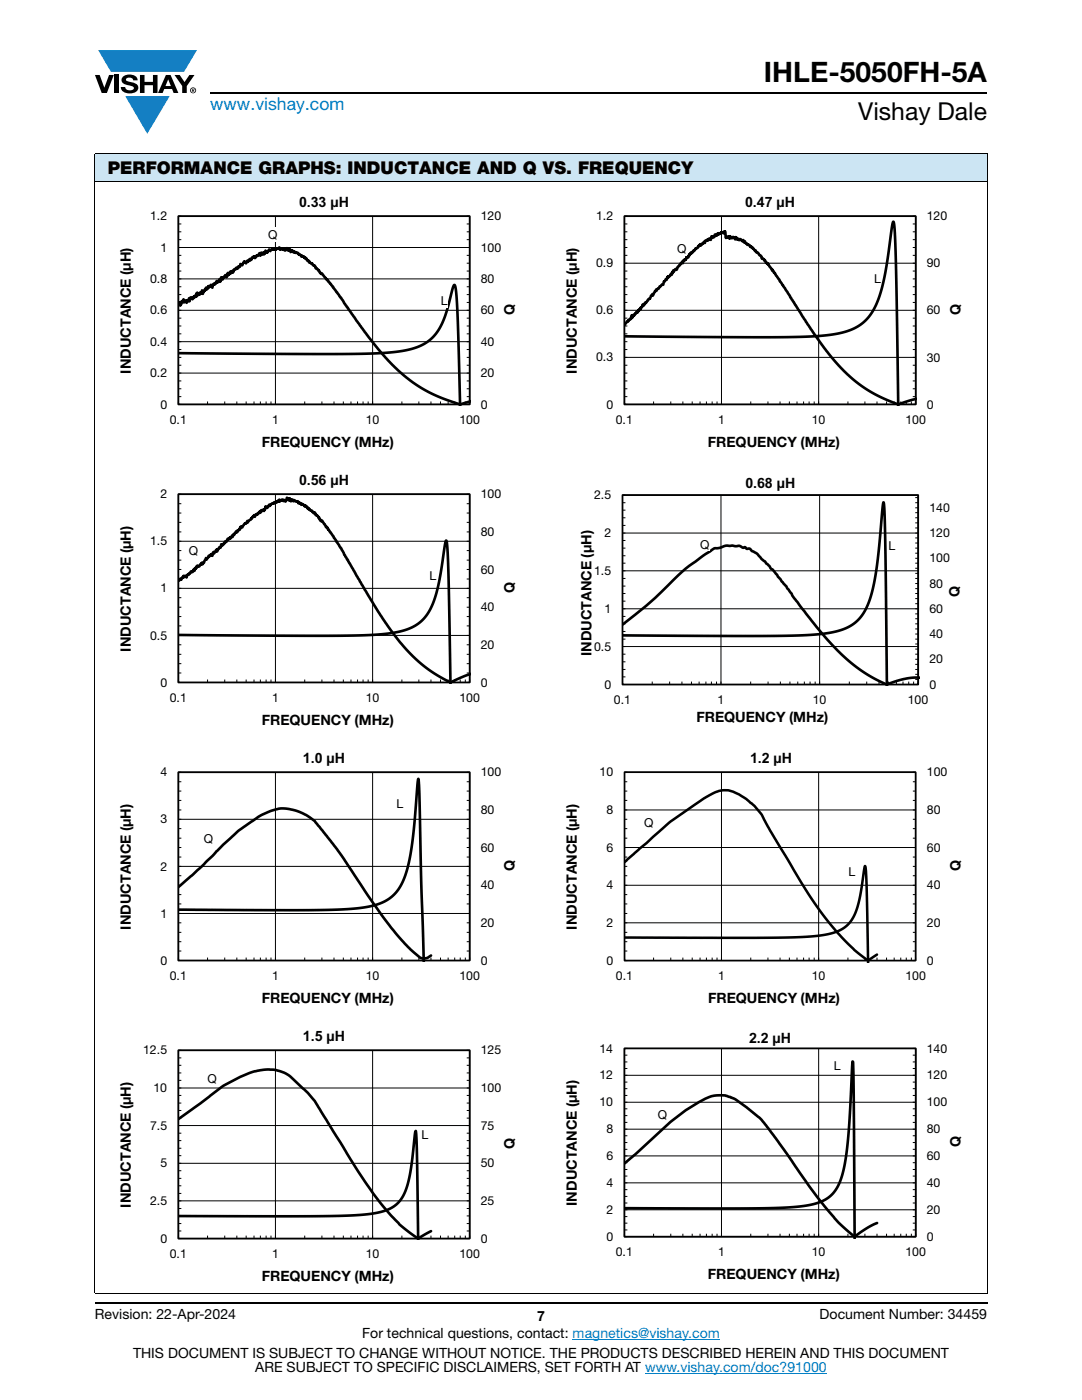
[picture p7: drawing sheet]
<svg xmlns="http://www.w3.org/2000/svg" width="216mm" height="279mm" viewBox="0 0 216 279" stroke-linecap="round" stroke-linejoin="round" font-family="sans-serif">
<g fill="#147fc3">
<path d="M19.6 10h19.7l-2.6 4.3h-1.1h-13.5z"/>
<path d="M25 19.2h8.9l-4.5 7.5z"/>
</g>
<g fill="#000">
<path d="M18.9 15h1l.9 2.5 1-2.5h.9l-1.4 3.6h-1zM22.9 15h.9v3.6h-.9zM24.6 15.3a2.1 2.1 0 0 1 2.8 .3l.1 .4h-.9a.79 .79 0 0 0-.7-.5 .79 .79 0 0 0-.8 .4l.3 .3 1 .2a1.08 1.08 0 0 1 1.2 1 1.08 1.08 0 0 1-1.1 1.2 1.73 1.73 0 0 1-2.4-1.2h.9a.96 .96 0 0 0 .8 .6 .96 .96 0 0 0 .9-.4 1.31 1.31 0 0 0-1.2-.6 1.03 1.03 0 0 1-1.1-.6 1.03 1.03 0 0 1 .2-1.1zM27.9 15h.9v1.3h1.7v-1.3h.9v3.6h-.9v-1.6h-1.7v1.6h-.9zM34.8 15h1.1l.9 1.4 1-1.4h1l-1.5 2.2v1.4h-.9v-1.4z"/>
<path d="M33.6 15.9l.5 1.3h-1.1zM33.1 15l-1.6 3.6h1l.3-.8h1.5l.3 .8h1l-1.6-3.6z"/>
<path d="M38.4 17.8h.2v.2h-.2zM38.3 17.7v.7h.1v-.3l.4 .3-.2-.3 .2-.2-.1-.2z"/>
<path d="M38.1 18a.46 .46 0 0 1 .9 0 .46 .46 0 0 1-.9 0zM37.9 18a.6 .6 0 0 0 1.2 0 .6 .6 0 0 0-1.2 0z"/>
</g>
<path d="M42 18.6h155M18.9 260h178.1" fill="none" stroke="#000" stroke-width=".36"/>
<path d="M114.3 267.3h29.3M128.7 274h36.3" fill="none" stroke="#007ec4" stroke-width=".2"/>
<path d="M18.9 30.7h178.1v5.5h-178.1z" fill="#cce5f3"/>
<g fill="none" stroke="#000" stroke-width=".2">
<path d="M18.9 30.7h178.1M18.9 36.2h178.1M18.9 30.8v227.3M197 30.8v227.3M35.6 43.1h58.1v37.6h-58.1zM35.6 55.7h58.1M35.6 49.4h58.1M35.6 58.8h.6M35.6 57.2h.6M35.6 54.1h.6M35.6 52.5h.6M35.6 51h.6"/>
<path d="M35.6 47.8h.6M35.6 46.3h.6M35.6 44.7h.6M55 43.1v37.6M74.4 43.1v37.6M93.1 58.8h.6M93.1 57.2h.6M93.1 54.1h.6M93.1 52.5h.6M93.1 51h.6M93.1 47.8h.6M93.1 46.3h.6"/>
<path d="M93.1 44.7h.6M35.6 74.5h58.1M35.6 68.2h58.1M35.6 61.9h58.1M35.6 79.2h.6M35.6 77.6h.6M35.6 76h.6M35.6 72.9h.6M35.6 71.3h.6M35.6 69.8h.6M35.6 66.6h.6M35.6 65.1h.6"/>
<path d="M35.6 63.5h.6M35.6 60.4h.6M93.1 79.2h.6M93.1 77.6h.6M93.1 76h.6M93.1 72.9h.6M93.1 71.3h.6M93.1 69.8h.6M93.1 66.6h.6M93.1 65.1h.6M93.1 63.5h.6M93.1 60.4h.6"/>
<path d="M41.4 80.1v.6M44.8 80.1v.6M47.3 80.1v.6M49.1 80.1v.6M50.7 80.1v.6M52 80.1v.6M53.1 80.1v.6M54.1 80.1v.6M60.8 80.1v.6M64.2 80.1v.6M66.6 80.1v.6M68.5 80.1v.6"/>
<path d="M70 80.1v.6M71.3 80.1v.6M72.4 80.1v.6M73.5 80.1v.6M80.2 80.1v.6M83.6 80.1v.6M86 80.1v.6M87.9 80.1v.6M89.4 80.1v.6M90.7 80.1v.6M91.8 80.1v.6M92.8 80.1v.6"/>
<path d="M18.9 258.2h178.1"/>
</g>
<path d="M35.6 43.1h58.1v37.6h-58.1z" fill="none" stroke="#000" stroke-width=".35"/>
<path d="M35.6 70.5l35.9 .1 6.3-.3 4-.6 1.7-.5 1.5-.8 1.2-1 1.1-1.2 .8-1.4 .7-1.7 1.8-6.2a1.35 1.35 0 0 1 .4 1.3l.4 6.1 .4 16.7M35.6 60.8l.3-.4 .1 .6v-.7l.1 .4 .2-.6v.1l.2-.2 .1 .1v-.4l.1 .7 .1-.3h.3v-.2l.2 .5 .1-.4 .1-.1 .1 .2 .1-.6 .1 .6 .3-.8 .1 .2h.1l.1 .2 .2-.5 .1 .3 .1-.4v.2l.1-.3 .2 .2 .1-.6 .1 .5 .1-.7 .2 .5 .1-.3 .2 .2v-.4l.1 .2 .2-.3v.3l.1-.7 .2 .8 .1-.6 .1 .1 .1-.4 .1 .2 .2-.6 .1 .4 .1-.2h.1l.1-.4 .1 .3v-.4l.2 .2 .3-.5 .3 .6 .1-.6 .2-.2v.2l.1-.2 .1 .1 .2-.4 .1 .2 .1-.4v.3l.2-.3 .1 .2 .2-.6 .2 .5 .1-.9 .3 .5 .1-.5 .1 .2 .3-.6 .3 .4v-.5l.2 .3 .1-.6 .1 .3 .3-.6 .1 .4 .1-.3v.2l.2-.4 .1 .3 .2-.6h.3l.2-.3 .1 .2 .1-.2 .1 .1 .1-.4 .1 .2 .1-.3 .2 .1 .1-.5v.2l.2-.1 .1 .1 .4-.7 .1 .2 .1-.2 .2 .4 .3-.6 .1 .2 .3-.5 .1 .3 .1-.2v.1l.3-.5 .2-.2 .1 .2 .1-.2 .2 .3 .1-.3 .1 .1v-.3h.2l.1 .1 .4-.6 .1 .5 .2-.6 .2 .4 .3-.5 .1 .5 .3-.8 .1 .3 .1-.2 .1 .3 .4-.6 .2 .3 .1-.2 .5-.3 .2 .2v-.1l.1 .1 .1-.2 .1 .2 .3-.3h.3v.2l.1-.3 .2 .4v-.2l.1 .2 .3-.2 .1 .2 .1-.2 .1 .2 .1-.2v.3l.1-.2 .2 .3 .3-.5 .2 .6 .3-.3v.2l.1-.2 .1 .5a.21 .21 0 0 1 .1-.3 .21 .21 0 0 1 .2 0l.2 .3 .2-.1 .1 .2 .1-.1 .2 .2h.4v.2l.3 .1 .3 .4 .1-.2 .4 .3v-.1l.1 .3 .1-.1 .1 .2 .1-.1 .1 .2 .1-.1 .1 .4 .2-.1 .2 .5v-.2l.3 .3 .3 .1 .3 .4 .1-.1 .1 .2 .2 .5 .1-.1 .3 .2 .2 .4 .1-.1 .2 .5h.1l.1 .2 .2-.1 2.2 2.7 4.6 6.7 3.9 5.1 2.5 2.9 3 2.8 3.6 2.7 2.2 1.1 2.1 .9 3.4 1.2 2.2-.6" fill="none" stroke="#000" stroke-width=".53"/>
<g fill="#fff">
<path d="M88 58.4h1.4v3h-1.4z"/>
<path d="M53.5 45.3h1.9v2.9h-1.9z"/>
</g>
<g fill="none" stroke="#000" stroke-width=".2">
<path d="M124.6 43.1h58.1v37.6h-58.1zM124.6 58.8h.6M124.6 57.2h.6M124.6 55.7h.6M124.6 54.1h.6M124.6 51h.6M124.6 49.4h.6M124.6 47.8h.6M124.6 46.3h.6M124.6 44.7h.6M144 43.1v37.6M163.4 43.1v37.6"/>
<path d="M182.1 58.8h.6M182.1 57.2h.6M182.1 55.7h.6M182.1 54.1h.6M182.1 51h.6M182.1 49.4h.6M182.1 47.8h.6M182.1 46.3h.6M182.1 44.7h.6M182.7 52.5h-58.1M124.6 79.2h.6M124.6 77.6h.6"/>
<path d="M124.6 76h.6M124.6 74.5h.6M124.6 72.9h.6M124.6 69.8h.6M124.6 68.2h.6M124.6 66.6h.6M124.6 65.1h.6M124.6 63.5h.6M124.6 60.4h.6M182.1 79.2h.6M182.1 77.6h.6M182.1 76h.6"/>
<path d="M182.1 74.5h.6M182.1 72.9h.6M182.1 69.8h.6M182.1 68.2h.6M182.1 66.6h.6M182.1 65.1h.6M182.1 63.5h.6M182.1 60.4h.6M182.7 71.3h-58.1M182.7 61.9h-58.1M130.4 80.1v.6M133.8 80.1v.6"/>
<path d="M136.3 80.1v.6M138.1 80.1v.6M139.7 80.1v.6M141 80.1v.6M142.1 80.1v.6M143.1 80.1v.6M149.8 80.1v.6M153.2 80.1v.6M155.6 80.1v.6M157.5 80.1v.6M159 80.1v.6M160.3 80.1v.6"/>
<path d="M161.4 80.1v.6M162.5 80.1v.6M169.2 80.1v.6M172.6 80.1v.6M175 80.1v.6M176.9 80.1v.6M178.4 80.1v.6M179.7 80.1v.6M180.8 80.1v.6M181.9 80.1v.6"/>
</g>
<path d="M124.6 43.1h58.1v37.6h-58.1z" fill="none" stroke="#000" stroke-width=".35"/>
<path d="M124.6 67.1l24.6 .2 10.8-.1 6-.4 2.2-.5 1.8-.6 1.6-.9 1.4-1.2 1.2-1.7 1-2 .8-2.4 .6-2.8 1.4-9.4 .3-1.1 .2 1.7 .2 5.8 .5 29.3M124.6 64.9l.7-.9 .1 .1 .1-.3h.3l.1-.5 .1 .3 .1-.7v.5l.2-.5 .1 .2v-.3l.1 .2 .6-.8 .1 .2 .1-.5 .1 .2 .1-.4 .2 .1 .1-.4v.3l.4-.9 .2 .2 .4-.7h.2l.4-.6 .2-.2 .1 .1 .5-.9 .1 .3 .6-1.2 .1 .2 .1-.3 .3-.1 .2-.4 .4-.4h.3l.2-.6h.1l.2-.2v-.3l.2 .1 .3-.7 .1 .3 .6-.8v.2l.3-.8 .1 .3 .1-.4v.2l.4-.4 .1 .2 .2-.6 .5-.4 .1-.3 .3-.4 .1 .3 .2-.6 .2 .1 .1-.3 .2 .1 .1-.5v.1l.2-.2 .1 .2 .2-.6 .1 .1 .3-.5 .2 .1 .7-1 .1 .1 .3-.2 .5-.7 .1 .3 .7-.8 .2 .3 .1-.5h.1l.3-.2v.2l.3-.4v.3l.3-.3v.3l.2-.7 .3 .2 .3-.6 .2 .3 .2-.4 .1 .3 .3-.5 .1 .2 .5-.4 .3 .2 .1-.2 .1 .3 .1-.4v.1l.1-.1 .2 1.3v-.3l.4 .3 .1-.3v.3l.1-.3 .1 .4 .1-.5v.3l.2-.1 .2 .2 .2-.2 .4 .5 .1-.5v.3l.1-.2 .2 .4 .1-.2 .2 .3 .1-.1 .1 .1 .1-.2 .5 .5 .1-.3 .2 .5 .1-.2 .5 .7 .2-.2 .3 .3 .1 .3 .1-.2 .3 .4 .1-.1 .5 .7v-.1l.3 .4h.2l.4 .6 .3 .1 .1 .5 .1-.1 .4 .3 .6 .9h.2l.2 .5 .6 .8v-.2l2.5 3.7 4.2 6.8 3.2 4.5 3 3.8 3 3 2 1.5 2.1 1.3 2.3 1.2 2.7 1 3.9-1" fill="none" stroke="#000" stroke-width=".53"/>
<g fill="#fff">
<path d="M174.5 54.2h1.3v2.9h-1.3z"/>
<path d="M135.1 48.2h1.9v2.9h-1.9z"/>
</g>
<g fill="none" stroke="#000" stroke-width=".2">
<path d="M35.6 98.6h58.1v37.6h-58.1zM55 98.6v37.6M74.4 98.6v37.6M35.6 117.4h58.1M35.6 108h58.1M35.6 119.3h.6M35.6 115.6h.6M35.6 113.6h.6M35.6 111.8h.6M35.6 109.9h.6M35.6 106.2h.6M35.6 104.3h.6"/>
<path d="M35.6 102.4h.6M35.6 100.5h.6M93.1 119.3h.6M93.1 115.6h.6M93.1 113.6h.6M93.1 111.8h.6M93.1 109.9h.6M93.1 106.2h.6M93.1 104.3h.6M93.1 102.4h.6M93.1 100.5h.6M35.6 126.8h58.1"/>
<path d="M35.6 134.3h.6M35.6 132.4h.6M35.6 130.6h.6M35.6 128.7h.6M35.6 124.9h.6M35.6 123h.6M35.6 121.2h.6M41.4 135.6v.6M44.8 135.6v.6M47.3 135.6v.6M49.1 135.6v.6M50.7 135.6v.6"/>
<path d="M52 135.6v.6M53.1 135.6v.6M54.1 135.6v.6M60.8 135.6v.6M64.2 135.6v.6M66.6 135.6v.6M68.5 135.6v.6M70 135.6v.6M71.3 135.6v.6M72.4 135.6v.6M73.5 135.6v.6M80.2 135.6v.6"/>
<path d="M83.6 135.6v.6M86 135.6v.6M87.9 135.6v.6M89.4 135.6v.6M90.7 135.6v.6M91.8 135.6v.6M92.8 135.6v.6M93.1 134.3h.6M93.1 132.4h.6M93.1 130.6h.6M93.1 128.7h.6M93.1 124.9h.6"/>
<path d="M93.1 123h.6M93.1 121.2h.6"/>
</g>
<path d="M35.6 98.6h58.1v37.6h-58.1z" fill="none" stroke="#000" stroke-width=".35"/>
<path d="M35.6 115.7l.1 .2 .2-.3 .1 .1v-.2l.1 .2 .5-.8 .1 .3 .1-.2v.1l.3-.2 .1 .4 .2-.6h.2l.1-.3 .1 .1 .3-.4 .1 .1 .1-.2 .1 .2 .2-.5 .1 .3 .1-.4v.3l.1-.5 .2 .1 .3-.6v.2l.2-.2 .2 .1 .4-.6v.2l.1-.3 .2 .3 .6-1.2 .1 .3 .4-.8 .2 .1 .1-.2 .1 .1 .2-.3 .2 .3v-.5l.1 .1 .2-.4v.3l.6-.7v.4l.1-.5h.2l.2-.4 .1 .1 .2-.1v-.5l.2-.1 .1 .3 .1-.3h.2v-.3l.1 .1 .1-.4 .3 .2 .3-.7 .1 .2 .3-.5 .1 .3 .3-.6 .1 .3 .1-.4 .1-.2 .1 .2 .3-.7 .2 .2 .1-.4 .1 .3 .1-.3 .2-.1 .1-.3 .1 .1 .1-.4v.1l.1-.2 .2 .2 .6-.8h.2l.3-.5v.3l.2-.4 .5-.4 .1 .1 .2-.5 .1 .1v-.2l.1 .1 .1-.3 .1 .3 .2-.4h.2l.1-.2 .1 .1 .4-.5 .1 .2 .3-.5 .1 .2 .3-.3 .1 .3 .3-.9 .1 .2 .1-.2 .1 .3 .4-.7 .1 .3 .5-.5 .5-.1 .3-.2 .1 .1 .1-.3 .2 .1 .1-.2v.1l.1-.3 .2 .4v-.3l.3 .1 .1-.2 .3 .3 .1-.2h.1l.2 .3 .3-.8 .2 .5h.2l.1-.4 .2 .6 .2-.3 .3 .3 .2-.2v.2l.2-.1 .1 .2 .3-.1 .2 .4 .1-.2 .2 .3 .2-.1 .1 .4 .2-.2 .4 .4 .1-.2 .1 .3 .1-.2 .3 .5h.2l.2 .3 .1-.1 .1 .2 .4 .2 .3 .4 .1-.1h.1l.2 .5 .1-.1 .3 .2 .2 .5 .1-.2 .2 .7 .1-.1 .1 .2 .1-.1 .1 .1 .8 1.2v-.1l.2 .2 2.8 4.1 3.7 6.7 4.1 6.7 3.7 5.2 2.7 2.9 3.4 2.8 4.1 2.4 4.2-1.6M35.6 126.7l35.6 .1 6-.3 2-.3 1.9-.5 1.7-.8 1.3-1 1.2-1.3 .9-1.7 .7-1.9 .6-2.3 1.3-8 .2-.8 .3 1.4 .2 4.8 .4 22.4" fill="none" stroke="#000" stroke-width=".53"/>
<g fill="#fff">
<path d="M85.7 113.4h1.4v2.9h-1.4z"/>
<path d="M37.7 108.5h1.9v2.9h-1.9z"/>
</g>
<g fill="none" stroke="#000" stroke-width=".2">
<path d="M124.2 98.8h59v37.8h-59zM143.9 98.8v37.8M163.5 98.8v37.8M182.6 99.3h.6M124.2 113.9h59M124.2 118.4h.6M124.2 115.4h.6M124.2 112.4h.6M124.2 109.4h.6M124.2 103.3h.6M124.2 100.3h.6M124.2 120h.6"/>
<path d="M124.2 117h.6M124.2 110.9h.6M124.2 107.9h.6M124.2 104.9h.6M124.2 101.8h.6M182.6 119.5h.6M182.6 118.4h.6M182.6 117.5h.6M182.6 116.5h.6M182.6 115.4h.6M182.6 114.4h.6M182.6 113.4h.6"/>
<path d="M182.6 112.4h.6M182.6 111.4h.6M182.6 110.4h.6M182.6 109.4h.6M182.6 108.4h.6M182.6 107.4h.6M182.6 105.4h.6M182.6 104.4h.6M182.6 103.3h.6M182.6 102.3h.6M182.6 101.3h.6M182.6 100.3h.6"/>
<path d="M183.2 106.4h-59M124.2 129h59M124.2 121.5h59M124.2 133.6h.6M124.2 130.6h.6M124.2 127.6h.6M124.2 124.5h.6M124.2 135.1h.6M124.2 132.1h.6M124.2 126h.6M124.2 123h.6M130.1 136v.6"/>
<path d="M133.6 136v.6M136.1 136v.6M138 136v.6M139.5 136v.6M140.9 136v.6M142 136v.6M143 136v.6M149.8 136v.6M153.3 136v.6M155.7 136v.6M157.6 136v.6M159.2 136v.6"/>
<path d="M160.5 136v.6M161.6 136v.6M162.7 136v.6M163.5 136v.6M169.5 136v.6M172.9 136v.6M175.4 136v.6M177.3 136v.6M178.9 136v.6M180.2 136v.6M181.3 136v.6M182.3 136v.6"/>
<path d="M182.6 135.6h.6M182.6 134.6h.6M182.6 133.6h.6M182.6 132.6h.6M182.6 131.6h.6M182.6 130.6h.6M182.6 129.5h.6M182.6 128.5h.6M182.6 127.6h.6M182.6 126.5h.6M182.6 125.5h.6M182.6 124.5h.6"/>
<path d="M182.6 123.5h.6M182.6 122.5h.6M182.6 120.5h.6"/>
</g>
<path d="M124.2 98.8h59v37.8h-59z" fill="none" stroke="#000" stroke-width=".35"/>
<path d="M124.2 126.8l25.2 .1 10.2-.1 5.9-.5 2.1-.5 1.7-.7 1.5-1 1.2-1.3 1-1.8 .9-2.3 .6-2.9 .5-3 1.3-12.6 .2 1.8 .1 6.1 .4 28.8M124.2 124.7a107.1 107.1 0 0 0 12.2-10.8l4-3 1.3-.9a2.37 2.37 0 0 1 2-.7 6.3 6.3 0 0 1 3.2-.3 1.29 1.29 0 0 1 1.4 .3l.4-.1 .1 .1a.49 .49 0 0 0 .7 .2l.5 .5a4.4 4.4 0 0 1 2.2 1.7l.5 .4 2.3 2.6 .2 .4 1.7 1.9 3.1 4.4 4.9 6 3.1 3.3 2.9 2.4 2.9 1.9 3.1 1.6 3.8-1.1 2.8-.3" fill="none" stroke="#000" stroke-width=".53"/>
<g fill="#fff">
<path d="M177.3 107.4h1.4v2.9h-1.4z"/>
<path d="M139.7 107.1h1.9v2.9h-1.9z"/>
</g>
<g fill="none" stroke="#000" stroke-width=".2">
<path d="M35.6 154.1h58.1v37.6h-58.1zM35.6 159.7h.6M35.6 157.9h.6M35.6 156h.6M55 154.1v37.6M74.4 154.1v37.6M93.1 159.7h.6M93.1 157.9h.6M93.1 156h.6M35.6 172.9h58.1M35.6 163.5h58.1M35.6 178.5h.6"/>
<path d="M35.6 176.7h.6M35.6 174.8h.6M35.6 171h.6M35.6 169.1h.6M35.6 167.3h.6M35.6 165.4h.6M35.6 161.6h.6M93.1 178.5h.6M93.1 176.7h.6M93.1 174.8h.6M93.1 171h.6M93.1 169.1h.6"/>
<path d="M93.1 167.3h.6M93.1 165.4h.6M93.1 161.6h.6M35.6 182.3h58.1M35.6 189.8h.6M35.6 187.9h.6M35.6 186.1h.6M35.6 184.2h.6M35.6 180.4h.6M41.4 191.1v.6M44.8 191.1v.6M47.3 191.1v.6"/>
<path d="M49.1 191.1v.6M50.7 191.1v.6M52 191.1v.6M53.1 191.1v.6M54.1 191.1v.6M60.8 191.1v.6M64.2 191.1v.6M66.6 191.1v.6M68.5 191.1v.6M70 191.1v.6M71.3 191.1v.6M72.4 191.1v.6"/>
<path d="M73.5 191.1v.6M80.2 191.1v.6M83.6 191.1v.6M86 191.1v.6M87.9 191.1v.6M89.4 191.1v.6M90.7 191.1v.6M91.8 191.1v.6M92.8 191.1v.6M93.1 189.8h.6M93.1 187.9h.6M93.1 186.1h.6"/>
<path d="M93.1 184.2h.6M93.1 180.4h.6"/>
</g>
<path d="M35.6 154.1h58.1v37.6h-58.1z" fill="none" stroke="#000" stroke-width=".35"/>
<path d="M35.6 177l4.7-4.1 4.2-4.3 3-2.7 4.1-2.9 2.3-1.1 1.7-.5h1.5l1.7 .3 2.3 .9 1.7 1.3 5.3 6.8 5.2 7.9 3.1 4.4 4.3 5.3 3.2 2.8 .8 .2 .6-.2 .7-.4M35.6 181.5l22.3 .2 9.7-.2 5.6-.5 2-.5 1.6-.6 1.6-1.1 1.2-1.4 .9-1.7 .8-2.4 1-5.5 1.2-12.4 .2 3.3 .9 33.3" fill="none" stroke="#000" stroke-width=".53"/>
<g fill="#fff">
<path d="M79.1 158.9h1.4v2.9h-1.4z"/>
<path d="M40.7 165.9h1.9v2.9h-1.9z"/>
</g>
<g fill="none" stroke="#000" stroke-width=".2">
<path d="M124.6 154.1h58.1v37.6h-58.1zM124.6 159.7h.6M124.6 157.9h.6M124.6 156h.6M144 154.1v37.6M163.4 154.1v37.6M182.1 159.7h.6M182.1 157.9h.6M182.1 156h.6M124.6 176.7h58.1M124.6 169.1h58.1M124.6 161.6h58.1"/>
<path d="M124.6 178.5h.6M124.6 174.8h.6M124.6 172.9h.6M124.6 171h.6M124.6 167.3h.6M124.6 165.4h.6M124.6 163.5h.6M182.1 178.5h.6M182.1 174.8h.6M182.1 172.9h.6M182.1 171h.6M182.1 167.3h.6"/>
<path d="M182.1 165.4h.6M182.1 163.5h.6M124.6 184.2h58.1M124.6 189.8h.6M124.6 187.9h.6M124.6 186.1h.6M124.6 182.3h.6M124.6 180.4h.6M130.4 191.1v.6M133.8 191.1v.6M136.3 191.1v.6M138.1 191.1v.6"/>
<path d="M139.7 191.1v.6M141 191.1v.6M142.1 191.1v.6M143.1 191.1v.6M149.8 191.1v.6M153.2 191.1v.6M155.6 191.1v.6M157.5 191.1v.6M159 191.1v.6M160.3 191.1v.6M161.4 191.1v.6M162.5 191.1v.6"/>
<path d="M169.2 191.1v.6M172.6 191.1v.6M175 191.1v.6M176.9 191.1v.6M178.4 191.1v.6M179.7 191.1v.6M180.8 191.1v.6M181.9 191.1v.6M182.1 189.8h.6M182.1 187.9h.6M182.1 186.1h.6M182.1 182.3h.6"/>
<path d="M182.1 180.4h.6"/>
</g>
<path d="M124.6 154.1h58.1v37.6h-58.1z" fill="none" stroke="#000" stroke-width=".34"/>
<path d="M124.6 172.1l9-8 6.9-4.8 2-1.1 1-.4 1.8-.1 1 .3 2.6 1.5 1.7 1.4 1.3 1.5 1.8 3.4 6.1 10.1 3.5 5.5 2.2 2.9 2.4 2.7 2.6 2.6 2 1.6a.75 .75 0 0 0 1.2 .2l1.3-.9M124.6 187.1h32.4l5.7-.3 3.4-.6 1.5-.6 1.2-.7 .9-1 .8-1.2 .5-1.5 .5-1.8 1.1-6.6 .2 .9 .1 3 .3 15.4" fill="none" stroke="#000" stroke-width=".51"/>
<g fill="#fff">
<path d="M169.3 172.4h1.4v2.9h-1.4z"/>
<path d="M128.5 162.6h1.9v2.9h-1.9z"/>
</g>
<g fill="none" stroke="#000" stroke-width=".2">
<path d="M35.6 209.6h58.1v37.6h-58.1zM35.6 217.1h58.1M35.6 218.6h.6M35.6 215.6h.6M35.6 214.1h.6M35.6 212.6h.6M35.6 211.1h.6M55 209.6v37.6M74.4 209.6v37.6M93.1 218.6h.6M93.1 215.6h.6M93.1 214.1h.6"/>
<path d="M93.1 212.6h.6M93.1 211.1h.6M35.6 239.7h58.1M35.6 232.2h58.1M35.6 224.6h58.1M35.6 238.2h.6M35.6 236.7h.6M35.6 235.2h.6M35.6 233.6h.6M35.6 230.6h.6M35.6 229.2h.6M35.6 227.6h.6"/>
<path d="M35.6 226.2h.6M35.6 223.1h.6M35.6 221.6h.6M35.6 220.1h.6M93.1 238.2h.6M93.1 236.7h.6M93.1 235.2h.6M93.1 233.6h.6M93.1 230.6h.6M93.1 229.2h.6M93.1 227.6h.6M93.1 226.2h.6"/>
<path d="M93.1 223.1h.6M93.1 221.6h.6M93.1 220.1h.6M35.6 245.7h.6M35.6 244.2h.6M35.6 242.7h.6M35.6 241.2h.6M41.4 246.6v.6M44.8 246.6v.6M47.3 246.6v.6M49.1 246.6v.6M50.7 246.6v.6"/>
<path d="M52 246.6v.6M53.1 246.6v.6M54.1 246.6v.6M60.8 246.6v.6M64.2 246.6v.6M66.6 246.6v.6M68.5 246.6v.6M70 246.6v.6M71.3 246.6v.6M72.4 246.6v.6M73.5 246.6v.6M80.2 246.6v.6"/>
<path d="M83.6 246.6v.6M86 246.6v.6M87.9 246.6v.6M89.4 246.6v.6M90.7 246.6v.6M91.8 246.6v.6M92.8 246.6v.6M93.1 245.7h.6M93.1 244.2h.6M93.1 242.7h.6M93.1 241.2h.6"/>
</g>
<path d="M35.6 209.6h58.1v37.6h-58.1z" fill="none" stroke="#000" stroke-width=".35"/>
<path d="M35.6 223.3l8.9-6.5 3.4-1.9 2.6-1 2.4-.4h2l2.1 .7 1 .7 2.7 2.5 2.1 2.3 8.6 14 4.5 6.4 3.8 4.3 3 2.3a.74 .74 0 0 0 1.2 .2l2.1-1.2M35.6 242.7l32.4-.1 5.5-.3 3.5-.7 1.3-.6 1.1-.9 .8-1 .7-1.4 1-3.6 .9-8 .2-.4 .2 5.8 .2 16" fill="none" stroke="#000" stroke-width=".53"/>
<g fill="#fff">
<path d="M84.1 224.9h1.4v2.9h-1.4z"/>
<path d="M41.4 213.7h1.9v2.9h-1.9z"/>
</g>
<g fill="none" stroke="#000" stroke-width=".2">
<path d="M124.6 209.2h58.1v37.6h-58.1zM124.6 218.6h.6M124.6 217.3h.6M124.6 216h.6M124.6 213.2h.6M124.6 211.9h.6M124.6 210.6h.6M144 209.2v37.6M163.4 209.2v37.6M182.1 218.6h.6M182.1 217.3h.6M182.1 216h.6"/>
<path d="M182.1 213.2h.6M182.1 211.9h.6M182.1 210.6h.6M182.7 220h-58.1M182.7 214.6h-58.1M124.6 238.8h.6M124.6 237.4h.6M124.6 234.7h.6M124.6 233.4h.6M124.6 232h.6M124.6 229.4h.6M124.6 228h.6"/>
<path d="M124.6 226.7h.6M124.6 224h.6M124.6 222.6h.6M124.6 221.3h.6M182.1 238.8h.6M182.1 237.4h.6M182.1 234.7h.6M182.1 233.4h.6M182.1 232h.6M182.1 229.4h.6M182.1 228h.6M182.1 226.7h.6"/>
<path d="M182.1 224h.6M182.1 222.6h.6M182.1 221.3h.6M182.7 236.1h-58.1M182.7 230.7h-58.1M182.7 225.4h-58.1M124.6 245.5h.6M124.6 244.1h.6M124.6 242.8h.6M124.6 240.1h.6M130.4 246.2v.6M133.8 246.2v.6"/>
<path d="M136.3 246.2v.6M138.1 246.2v.6M139.7 246.2v.6M141 246.2v.6M142.1 246.2v.6M143.1 246.2v.6M149.8 246.2v.6M153.2 246.2v.6M155.6 246.2v.6M157.5 246.2v.6M159 246.2v.6M160.3 246.2v.6"/>
<path d="M161.4 246.2v.6M162.5 246.2v.6M169.2 246.2v.6M172.6 246.2v.6M175 246.2v.6M176.9 246.2v.6M178.4 246.2v.6M179.7 246.2v.6M180.8 246.2v.6M181.9 246.2v.6M182.1 245.5h.6M182.1 244.1h.6"/>
<path d="M182.1 242.8h.6M182.1 240.1h.6M182.7 241.4h-58.1"/>
</g>
<path d="M124.6 209.2h58.1v37.6h-58.1z" fill="none" stroke="#000" stroke-width=".35"/>
<path d="M124.6 232.2l2.1-1.7 7.1-6.6 3-2.3 2.7-1.7 2.2-1 1.3-.3 2 .1 1.8 .7 2.2 1.6 2.9 2.5 3.3 4.3 8.1 11.4 4 4.7 2.5 2.4a.68 .68 0 0 0 1.1 .2l2.3-1.6 1.8-.8M124.6 241.1l22.9 .1 8.8-.2 3.1-.2 2.2-.3 1.9-.5 1.5-.8 1.3-1.1 .9-1.4 .8-1.9 .5-2.4 .8-6.5 .9-14 .1 6.9 .2 28.3" fill="none" stroke="#000" stroke-width=".53"/>
<g fill="#fff">
<path d="M166.4 211.1h1.3v2.9h-1.3z"/>
<path d="M131.3 220.9h1.9v2.9h-1.9z"/>
</g>
<text font-size="5.6" x="152.4" y="16.4">IHLE-5050FH-5A</text>
<text font-size="4.9" x="171.3" y="24">Vishay Dale</text>
<text font-size="3.5" fill="#007ec4" x="42" y="21.9">www.vishay.com</text>
<text font-size="3.5" x="21.5" y="34.8">PERFORMANCE GRAPHS: INDUCTANCE AND Q VS. FREQUENCY</text>
<g font-size="2.8">
<text x="59.7" y="41.4">0.33 µH</text>
<text x="148.7" y="41.4">0.47 µH</text>
<text x="102.7" y="62.8" transform="rotate(-90 102.7 62.8)">Q</text>
<text x="191.7" y="62.8" transform="rotate(-90 191.7 62.8)">Q</text>
<text x="26.1" y="74.6" transform="rotate(-90 26.1 74.6)">INDUCTANCE (µH)</text>
<text x="115.1" y="74.6" transform="rotate(-90 115.1 74.6)">INDUCTANCE (µH)</text>
<text x="52.2" y="89.2">FREQUENCY (MHz)</text>
<text x="141.2" y="89.2">FREQUENCY (MHz)</text>
<text x="59.7" y="96.8">0.56 µH</text>
<text x="148.7" y="97.4">0.68 µH</text>
<text x="102.7" y="118.3" transform="rotate(-90 102.7 118.3)">Q</text>
<text x="191.4" y="119.1" transform="rotate(-90 191.4 119.1)">Q</text>
<text x="26.1" y="130" transform="rotate(-90 26.1 130)">INDUCTANCE (µH)</text>
<text x="118" y="130.9" transform="rotate(-90 118 130.9)">INDUCTANCE (µH)</text>
<text x="52.2" y="144.7">FREQUENCY (MHz)</text>
<text x="139" y="144.1">FREQUENCY (MHz)</text>
<text x="60.5" y="152.3">1.0 µH</text>
<text x="149.7" y="152.3">1.2 µH</text>
<text x="102.7" y="173.8" transform="rotate(-90 102.7 173.8)">Q</text>
<text x="191.7" y="173.8" transform="rotate(-90 191.7 173.8)">Q</text>
<text x="26.1" y="185.5" transform="rotate(-90 26.1 185.5)">INDUCTANCE (µH)</text>
<text x="115.1" y="185.5" transform="rotate(-90 115.1 185.5)">INDUCTANCE (µH)</text>
<text x="52.2" y="200.2">FREQUENCY (MHz)</text>
<text x="141.3" y="200.2">FREQUENCY (MHz)</text>
<text x="60.5" y="207.8">1.5 µH</text>
<text x="149.5" y="208.2">2.2 µH</text>
<text x="102.7" y="229.3" transform="rotate(-90 102.7 229.3)">Q</text>
<text x="191.7" y="228.9" transform="rotate(-90 191.7 228.9)">Q</text>
<text x="26.1" y="241" transform="rotate(-90 26.1 241)">INDUCTANCE (µH)</text>
<text x="115.1" y="240.6" transform="rotate(-90 115.1 240.6)">INDUCTANCE (µH)</text>
<text x="52.2" y="255.7">FREQUENCY (MHz)</text>
<text x="141.2" y="255.3">FREQUENCY (MHz)</text>
<text x="18.9" y="263.3">Revision: 22-Apr-2024</text>
<text x="107.2" y="263.6">7</text>
<text x="163.6" y="263.3">Document Number: 34459</text>
<text x="72.3" y="267.1">For technical questions, contact: magnetics@vishay.com</text>
<text x="26.5" y="271">THIS DOCUMENT IS SUBJECT TO CHANGE WITHOUT NOTICE. THE PRODUCTS DESCRIBED HEREIN AND THIS DOCUMENT</text>
<text x="50.9" y="273.8">ARE SUBJECT TO SPECIFIC DISCLAIMERS, SET FORTH AT www.vishay.com/doc?91000</text>
</g>
<g font-size="2.5">
<text x="29.9" y="44">1.2</text>
<text x="53.5" y="47.7">Q</text>
<text x="95.9" y="44">120</text>
<text x="118.9" y="44">1.2</text>
<text x="184.9" y="44">120</text>
<text x="32" y="50.2">1</text>
<text x="95.9" y="50.2">100</text>
<text x="118.9" y="53.4">0.9</text>
<text x="135.1" y="50.6">Q</text>
<text x="184.9" y="53.4">90</text>
<text x="29.9" y="56.5">0.8</text>
<text x="95.9" y="56.5">80</text>
<text x="174.5" y="56.5">L</text>
<text x="29.9" y="62.8">0.6</text>
<text x="88" y="60.8">L</text>
<text x="95.9" y="62.8">60</text>
<text x="118.9" y="62.8">0.6</text>
<text x="184.9" y="62.8">60</text>
<text x="29.9" y="69">0.4</text>
<text x="95.9" y="69">40</text>
<text x="29.9" y="75.3">0.2</text>
<text x="95.9" y="75.3">20</text>
<text x="118.9" y="72.1">0.3</text>
<text x="184.9" y="72.1">30</text>
<text x="32" y="81.5">0</text>
<text x="95.9" y="81.5">0</text>
<text x="121" y="81.5">0</text>
<text x="184.9" y="81.5">0</text>
<text x="33.9" y="84.7">0.1</text>
<text x="54.3" y="84.7">1</text>
<text x="73" y="84.7">10</text>
<text x="91.7" y="84.7">100</text>
<text x="122.9" y="84.6">0.1</text>
<text x="143.3" y="84.6">1</text>
<text x="162" y="84.6">10</text>
<text x="180.7" y="84.6">100</text>
<text x="32" y="99.4">2</text>
<text x="95.9" y="99.4">100</text>
<text x="118.6" y="99.6">2.5</text>
<text x="95.9" y="107">80</text>
<text x="120.6" y="107.2">2</text>
<text x="185.4" y="107.2">120</text>
<text x="185.4" y="102.2">140</text>
<text x="29.9" y="108.8">1.5</text>
<text x="37.7" y="110.8">Q</text>
<text x="139.7" y="109.5">Q</text>
<text x="177.3" y="109.8">L</text>
<text x="185.4" y="112.2">100</text>
<text x="32" y="118.2">1</text>
<text x="85.7" y="115.7">L</text>
<text x="95.9" y="114.5">60</text>
<text x="118.6" y="114.8">1.5</text>
<text x="185.4" y="117.3">80</text>
<text x="95.9" y="122">40</text>
<text x="120.6" y="122.3">1</text>
<text x="185.4" y="122.3">60</text>
<text x="29.9" y="127.6">0.5</text>
<text x="95.9" y="129.5">20</text>
<text x="118.6" y="129.9">0.5</text>
<text x="185.4" y="127.4">40</text>
<text x="32" y="137">0</text>
<text x="95.9" y="137">0</text>
<text x="120.6" y="137.4">0</text>
<text x="185.4" y="137.4">0</text>
<text x="185.4" y="132.4">20</text>
<text x="33.9" y="140.1">0.1</text>
<text x="54.3" y="140.1">1</text>
<text x="73" y="140.1">10</text>
<text x="91.7" y="140.1">100</text>
<text x="122.5" y="140.5">0.1</text>
<text x="143.2" y="140.5">1</text>
<text x="162.2" y="140.5">10</text>
<text x="181.2" y="140.5">100</text>
<text x="32" y="154.9">4</text>
<text x="95.9" y="154.9">100</text>
<text x="119.6" y="154.9">10</text>
<text x="185" y="154.9">100</text>
<text x="79.1" y="161.3">L</text>
<text x="32" y="164.3">3</text>
<text x="95.9" y="162.5">80</text>
<text x="121" y="162.5">8</text>
<text x="128.5" y="165">Q</text>
<text x="185" y="162.5">80</text>
<text x="32" y="173.7">2</text>
<text x="40.7" y="168.3">Q</text>
<text x="95.9" y="170">60</text>
<text x="121" y="170">6</text>
<text x="185" y="170">60</text>
<text x="95.9" y="177.5">40</text>
<text x="121" y="177.5">4</text>
<text x="169.3" y="174.7">L</text>
<text x="185" y="177.5">40</text>
<text x="32" y="183.1">1</text>
<text x="95.9" y="185">20</text>
<text x="121" y="185">2</text>
<text x="185" y="185">20</text>
<text x="32" y="192.5">0</text>
<text x="33.9" y="195.6">0.1</text>
<text x="54.3" y="195.6">1</text>
<text x="73" y="195.6">10</text>
<text x="91.7" y="195.6">100</text>
<text x="95.9" y="192.5">0</text>
<text x="121" y="192.5">0</text>
<text x="122.9" y="195.6">0.1</text>
<text x="143.3" y="195.6">1</text>
<text x="162" y="195.6">10</text>
<text x="180.7" y="195.6">100</text>
<text x="185" y="192.5">0</text>
<text x="28.6" y="210.4">12.5</text>
<text x="95.9" y="210.4">125</text>
<text x="119.6" y="215.4">12</text>
<text x="119.6" y="210.1">14</text>
<text x="166.4" y="213.5">L</text>
<text x="184.9" y="215.4">120</text>
<text x="184.9" y="210.1">140</text>
<text x="30.6" y="217.9">10</text>
<text x="41.4" y="216.1">Q</text>
<text x="95.9" y="217.9">100</text>
<text x="119.6" y="220.8">10</text>
<text x="184.9" y="220.8">100</text>
<text x="29.9" y="225.5">7.5</text>
<text x="84.1" y="227.3">L</text>
<text x="95.9" y="225.5">75</text>
<text x="121" y="226.2">8</text>
<text x="131.3" y="223.3">Q</text>
<text x="184.9" y="226.2">80</text>
<text x="32" y="233">5</text>
<text x="95.9" y="233">50</text>
<text x="121" y="231.5">6</text>
<text x="184.9" y="231.5">60</text>
<text x="121" y="236.9">4</text>
<text x="184.9" y="236.9">40</text>
<text x="29.9" y="240.5">2.5</text>
<text x="95.9" y="240.5">25</text>
<text x="121" y="242.3">2</text>
<text x="184.9" y="242.3">20</text>
<text x="32" y="248">0</text>
<text x="33.9" y="251.1">0.1</text>
<text x="54.3" y="251.1">1</text>
<text x="73" y="251.1">10</text>
<text x="91.7" y="251.1">100</text>
<text x="95.9" y="248">0</text>
<text x="121" y="247.6">0</text>
<text x="122.9" y="250.7">0.1</text>
<text x="143.3" y="250.7">1</text>
<text x="162" y="250.7">10</text>
<text x="180.7" y="250.7">100</text>
<text x="184.9" y="247.6">0</text>
</g>
</svg>
